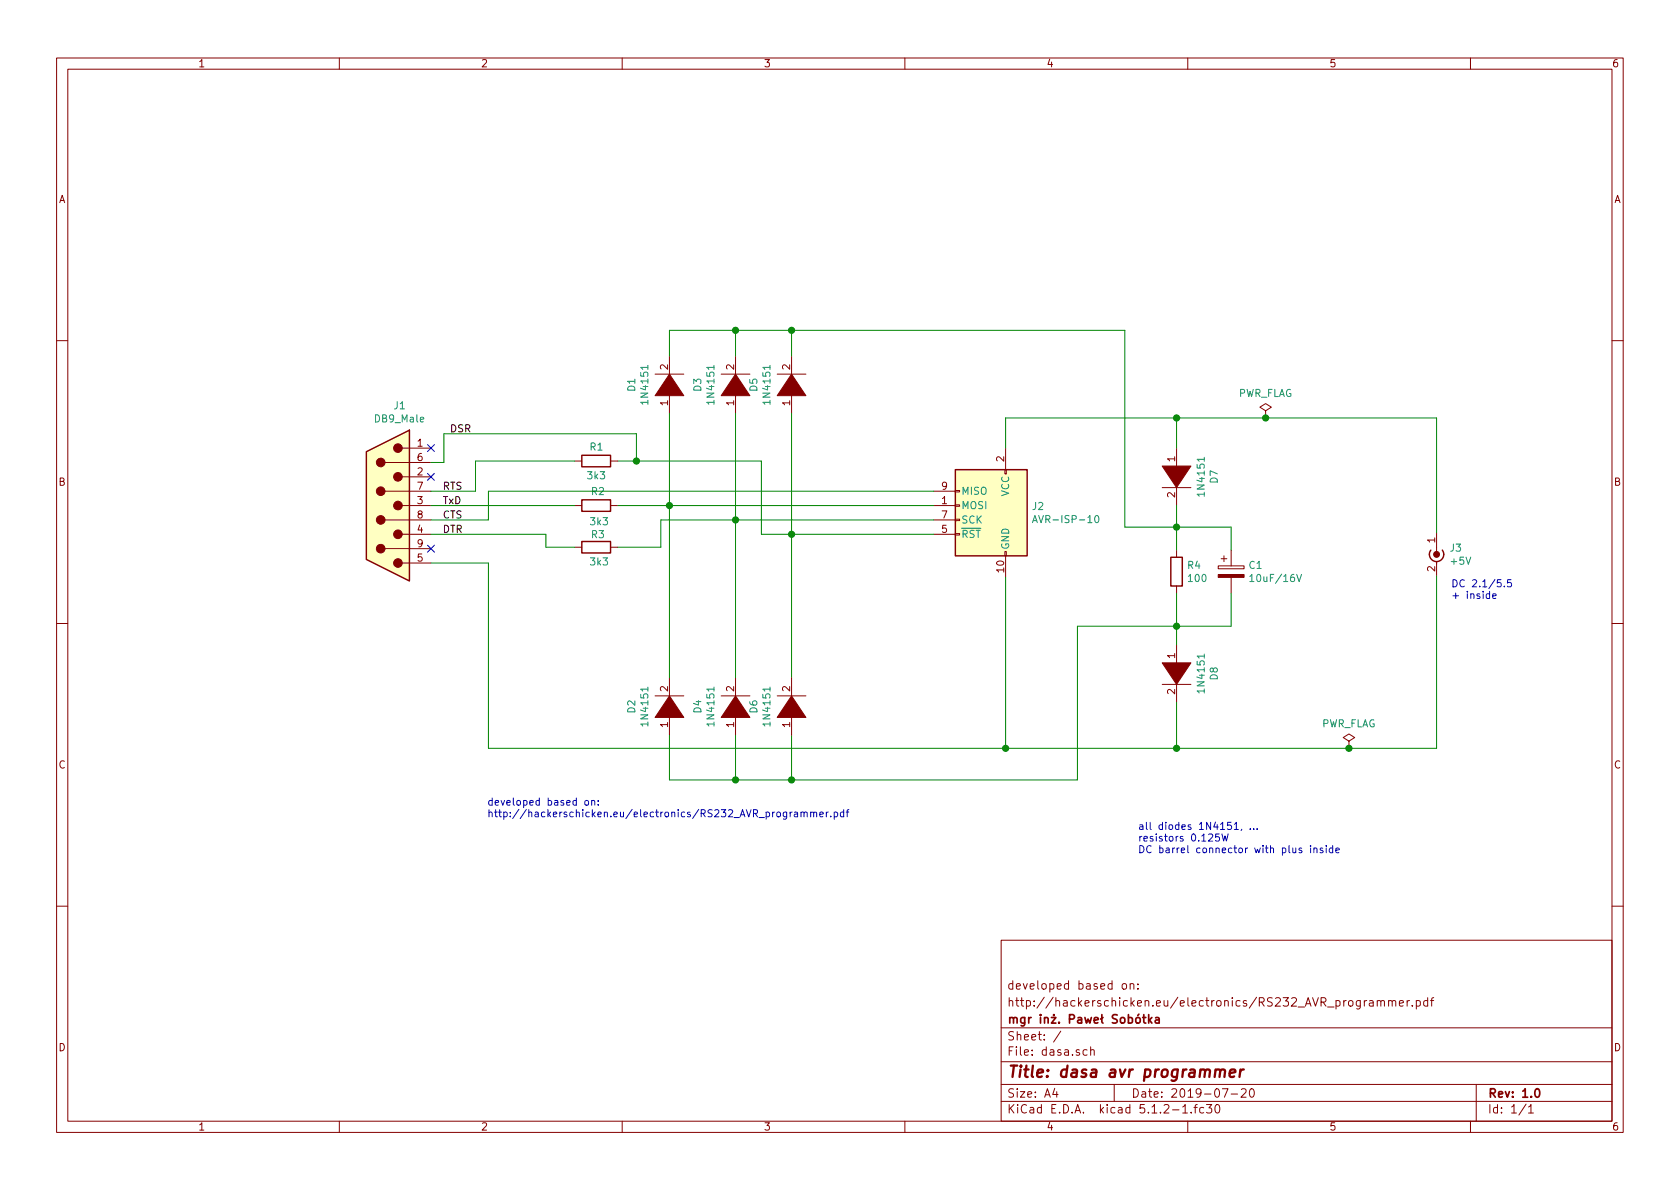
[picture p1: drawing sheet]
<svg xmlns="http://www.w3.org/2000/svg" width="297mm" height="210mm" viewBox="0 0 297 210" stroke-linecap="round" stroke-linejoin="round" font-family="sans-serif">
<g fill="none" stroke="#840000" stroke-width=".18">
<path d="M10 10.3h277v189.9h-277zM12 12.2h273v186.1h-273zM60 10.3v1.9M110 10.3v1.9M160 10.3v1.9M210 10.3v1.9M260 10.3v1.9M10 60.2h2M71.1 79.2h5.1M115.8 66.2h5.1M118.4 63v3.8M118.4 69.3v3.8"/>
<path d="M127.5 66.2h5.1M130 63v3.8M130 69.3v3.8M137.4 66.2h5.1M140 63v3.8M140 69.3v3.8M177.8 79.2v3.9M208 79.2v3.9M223.8 72.6l1-.6-1-.6-1 .6 1 .6v1.3M223.8 73.9h.1M285 60.2h2M68.1 81.8h8.1"/>
<path d="M68.1 86.9h8.1M68.1 91.9h8.1M68.1 97h8.1M71.1 84.3h5.1M71.1 89.4h5.1M71.1 94.5h5.1M71.1 99.6h5.1M101.6 89.4h1.3M101.6 96.8h1.3M101.6 81.5h1.3M107.9 89.4h1.3M107.9 96.8h1.3"/>
<path d="M107.9 81.5h1.3M165.1 86.9h3.8M165.1 89.4h3.8M165.1 91.9h3.8M165.1 94.5h3.8M168.9 94.4h.8v.2h-.8zM168.9 91.8h.8v.3h-.8zM168.9 89.3h.8v.2h-.8zM168.9 86.7h.8v.3h-.8zM177.7 97.5h.2v.8h-.2zM177.7 83.1h.2v.7h-.2zM177.8 98.3v3.8"/>
<path d="M205.5 86.2h5.1M208 85.6v3.8M208 97.3v1.2M215.9 98.8h1M216.4 98.3v1M217.7 97.3v2.8M254 94.2v3.8M254 99.3v2.5M10 110.3h2M118.4 119.9v3.8M130 119.9v3.8M140 119.9v3.8"/>
<path d="M208 103.6v1.3M208 114v3.9M215.4 100.1h4.6v.5h-4.6zM217.7 102.1v2.8M285 110.3h2M115.8 123.1h5.1M118.4 126.2v3.8M127.5 123.1h5.1M130 126.2v3.8M137.4 123.1h5.1M140 126.2v3.8M205.5 121h5.1"/>
<path d="M208 120.4v3.8M238.5 131.1l1-.7-1-.6-1 .6 1 .7v1.2M238.5 132.3h.1M10 160.2h2M177 166.3h108v32h-108zM198.5 174.1l.2-.2 .4 .2 .1 .5-.1 .2-.4 .1-.2-.1zM199.8 174.1l.1-.1a.37 .37 0 0 1 .6 .1v.8M199.8 173.9v1M201.2 174.8v.1M201.2 174v.1M240.5 176.9v1.2l-.3 .3h-.3M240.5 177l-.4-.1-.3 .3 .1 .6h.6"/>
<path d="M241.2 176.9v1M241.7 176.9l-.5 .3M242.1 177h.6l.1 .9M242.8 177.3l-.5 .1-.2 .2v.2l.2 .1 .5-.1M243.5 177.1l.2-.2 .4 .1v.9M243.5 176.9v1M244.1 177.1a.34 .34 0 0 1 .4-.2 .34 .34 0 0 1 .3 .2v.8M245.5 177.1l.1-.1a.37 .37 0 0 1 .6 .1v.8M245.5 176.9v1M246.2 177.1l.2-.2 .3 .1 .1 .9M247.4 177.4l.7-.1v-.3l-.5-.1-.2 .2 .1 .7h.6M248.8 176.9v1"/>
<path d="M249.2 176.9l-.3 .1-.1 .2M249.7 177.8v.1M250.4 177l.5-.1 .2 .3v.6l-.2 .1-.5-.1M250.4 176.9v1.5M252.4 177l-.4-.1-.3 .3 .1 .6 .2 .1 .4-.1M252.4 176.4v1.5M252.9 176.9h.6M253.5 176.4l-.4 .3v1.2M285 160.2h2M60 198.3v1.9M110 198.3v1.9M160 198.3v1.9"/>
<path d="M177 194.8h108M177 191.8h108M177 187.8h108M177 181.8h108M186.5 192.5l-.4 1h1M186.8 193v1M187.6 182.3l-1.3 2M192.2 185.7l-.4-.1-.3 .3 .1 .6h.6M192.8 185.7l.3-.1 .3 .1 .1 .9M192.8 185.1v1.5M197 191.8v3M209.1 195.8l.4-.5v1.5"/>
<path d="M209.1 196.8h.9M210 198.3v1.9M210.6 196.7v.1M211.1 195.8h.6M211.7 195.3l-.4 .2v1.3M212.8 195.9l-.4-.1-.3 .3 .1 .6 .2 .1 .4-.1M213.3 195.3h.9l-.5 .6 .5 .1v.7l-.2 .1-.7-.1M215 195.4l.3-.1a.94 .94 0 0 1 0 1.5 .8 .8 0 0 1-.6-.6 .8 .8 0 0 1 .3-.8zM216.1 192.5h1l-.6 1.5M217.7 193.5h1.1M219.5 192.7l.2-.2h.3l.3 .2v.3v.2l-.9 .8h.9M221.1 192.6l.2-.1a.8 .8 0 0 1 .5 .8 .8 .8 0 0 1-.5 .7 1 1 0 0 1-.2-1.4z"/>
<path d="M260 198.3v1.9M261 191.8v6.5M269.8 195.2l-1.2 2M270.3 195.8l.4-.5v1.5M270.3 196.8h.8"/>
</g>
<path d="M201.4 179.3l-.2 .3M202 179.9h.6M202.2 179.4v1.3l.4 .2M203.1 179.4v1.5M203.7 179.9l-.6 .6M200.9 180.1l.2-.2 .4 .2v.7l-.2 .1-.4-.1zM203.2 180.4l.5 .5M204.3 180h.6l.1 .9M205 180.3l-.6 .1a.29 .29 0 0 0-.2 .2 .29 .29 0 0 0 .2 .3l.6-.1M271.5 192.7l.2-.2a.81 .81 0 0 1 .6 .6 .81 .81 0 0 1-.3 .8l-.1 .1a.79 .79 0 0 1-.4-1.3z" fill="none" stroke="#840000" stroke-width=".3"/>
<path d="M214.9 189.3a.5 .5 0 0 1 .8 .1l-.1 1M215.7 189.4a.47 .47 0 0 1 .5-.3 .47 .47 0 0 1 .4 .3l-.1 1M217.4 189.8l1-.2v-.4l-.6-.1-.3 .3-.1 .9 .2 .1 .6-.1M219.3 189.1l-.1 1.3M219.9 189.1a.55 .55 0 0 0-.6 .4" fill="none" stroke="#840000" stroke-width=".41"/>
<g fill="#ffffc2" stroke="#ffffc2" stroke-width=".18">
<path d="M64.8 79.9l7.6-3.8v26.6l-7.6-3.8z"/>
<path d="M168.9 83.1h12.7v15.2h-12.7z"/>
</g>
<path d="M64.8 79.9l7.6-3.8v26.6l-7.6-3.8zM102.9 95.8h5v2h-5zM102.9 88.4h5v2h-5zM102.9 80.5h5v2h-5zM168.9 83.1h12.7v15.2h-12.7zM207 98.5h2v5.1h-2zM253 97.3a1.27 1.27 0 0 0 .1 1.7 1.27 1.27 0 0 0 1.8 0 1.27 1.27 0 0 0 .1-1.7" fill="none" stroke="#840000" stroke-width=".25"/>
<g fill="#840000" stroke="#840000" stroke-width=".18">
<path d="M205.5 82.4h5.1l-2.6 3.8z"/>
<path d="M205.5 117.2h5.1l-2.6 3.8z"/>
<path d="M118.4 66.2l2.5 3.8h-5.1z"/>
<path d="M130 66.2l2.6 3.8h-5.1z"/>
<path d="M140 66.2l2.5 3.8h-5.1z"/>
<path d="M130 123.1l2.6 3.8h-5.1z"/>
<path d="M118.4 123.1l2.5 3.8h-5.1z"/>
<path d="M215.4 101.6h4.6v.5h-4.6z"/>
<path d="M140 123.1l2.5 3.8h-5.1z"/>
<circle cx="70.4" cy="79.2" r=".76"/>
<circle cx="70.4" cy="84.3" r=".76"/>
<circle cx="70.4" cy="89.4" r=".76"/>
<circle cx="70.4" cy="94.5" r=".76"/>
<circle cx="70.4" cy="99.6" r=".76"/>
<circle cx="67.3" cy="81.8" r=".76"/>
<circle cx="67.3" cy="86.9" r=".76"/>
<circle cx="67.3" cy="91.9" r=".76"/>
<circle cx="67.3" cy="97" r=".76"/>
</g>
<g fill="none" stroke="#008484" stroke-width=".18">
<path d="M114.6 64.6v.7M126.2 64.6v.7M136.1 64.6v.7M182.5 92.4l.5-1.2 .4 1.2M182.7 92.1h.6M193.7 91.3l.2-.1a.67 .67 0 0 1 .4 .6 .67 .67 0 0 1-.4 .6l-.4-.5zM212.9 80.9v.7M212.9 115.7v.7M221 101.9l.3-.3v1.2M221 102.8h.7M229.3 101.6l.4 1.2 .4-1.2M114.6 121.5v.7"/>
<path d="M126.2 121.5v.7M136.1 121.5v.7"/>
</g>
<g fill="none" stroke="#008400" stroke-width=".18">
<path d="M130 58.4v4.6M140 58.4v4.6M118.4 63v-4.6h80.5v34.8h18.8v4.1M118.4 73.1v46.8M130 73.1v46.8M140 73.1v46.8M177.8 79.2v-5.3h76.2v20.3M208 73.9v5.3M76.2 89.4h25.4M76.2 94.5h20.3v2.3h5.1M76.2 99.6h10.2v32.7h167.6v-30.5M101.6 81.5h-17.5v5.4h-7.9"/>
<path d="M109.2 89.4h55.9M109.2 81.5h25.4v13h30.5M112.5 81.5v-4.8h-34v5.1h-2.3M165.1 86.9h-78.7v5h-10.2M165.1 91.9h-48.3v4.9h-7.6M208 89.4v7.9M177.8 102.1v30.2M208 104.9v9.1M217.7 104.9v5.8h-27.2v27.2h-72.1v-7.9M130 130v7.9M140 130v7.9M208 124.2v8.1"/>
</g>
<g fill="#008400" stroke="#008400" stroke-width=".25">
<circle cx="118.4" cy="89.4" r=".51"/>
<circle cx="130" cy="91.9" r=".51"/>
<circle cx="140" cy="94.5" r=".51"/>
<circle cx="112.5" cy="81.5" r=".51"/>
<circle cx="177.8" cy="132.3" r=".51"/>
<circle cx="208" cy="132.3" r=".51"/>
<circle cx="208" cy="73.9" r=".51"/>
<circle cx="208" cy="93.2" r=".51"/>
<circle cx="130" cy="58.4" r=".51"/>
<circle cx="140" cy="58.4" r=".51"/>
<circle cx="130" cy="137.9" r=".51"/>
<circle cx="140" cy="137.9" r=".51"/>
<circle cx="223.8" cy="73.9" r=".51"/>
<circle cx="238.5" cy="132.3" r=".51"/>
<circle cx="208" cy="110.7" r=".51"/>
</g>
<path d="M75.6 78.6l1.2 1.3M76.8 78.6l-1.2 1.3M75.6 96.4l1.2 1.2M75.6 83.7l1.2 1.2M76.8 96.4l-1.2 1.2M76.8 83.7l-1.2 1.2" fill="none" stroke="#000084" stroke-width=".18"/>
<circle cx="254" cy="98" r=".51" fill="#840000" stroke="#840000" stroke-width=".2"/>
<g fill="none" stroke="#0000c2" stroke-width=".18">
<path d="M263.4 105h-.4l-.2 .2 .1 .6h.5M263.4 104.6v1.2M263.9 105.4l.6-.1v-.3h-.4l-.2 .2 .1 .6h.5M266 103.7v.1M267.2 102.5h-.6l-.1 .6 .5-.1 .3 .2v.4l-.3 .2-.5-.1M103.5 141.7l.2-.2 .3 .1 .1 .2-.1 .5-.3 .1-.2-.1zM104.6 141.7l.2-.2 .3 .1 .1 .8M104.6 141.5v.9M105.8 142.3v.1M105.8 141.6v.1M139.1 143.6v1l-.3 .3-.3-.1M139.1 143.7l-.4-.1-.2 .2 .1 .6h.5"/>
<path d="M139.7 143.6v.8M140.1 143.6l-.3 .1-.1 .1M140.5 143.7h.5v.7M141 143.9l-.4 .1-.2 .1 .2 .3h.4M141.6 143.7l.2-.1 .3 .1 .1 .7M141.6 143.6v.8M142.2 143.8l.1-.2 .3 .1 .1 .7M143.3 143.7l.2-.1 .3 .1 .1 .7M143.3 143.6v.8M143.9 143.8l.1-.2 .3 .1 .1 .7M145 144l.6-.1-.1-.2-.4-.1-.1 .2v.6h.5M146.1 143.6v.8"/>
<path d="M146.5 143.6l-.4 .2M146.9 144.3v.1M147.5 143.7l.4-.1 .2 .2-.1 .6h-.5M147.5 143.6v1.3M149.2 143.7l-.4-.1-.2 .2 .1 .6h.5M149.2 143.2v1.2M149.6 143.6h.5M150.1 143.2l-.3 .2v1M215.6 147.5h-.6l-.1 .6 .2-.2 .5 .2v.5l-.2 .1-.5-.1M216.1 147.5l.3 1.2 .2-.9 .2 .9 .3-1.2M218.2 145.8l.4-.4v1.3M218.2 146.7h.7"/>
<path d="M219.6 146.6l-.2 .3M221.1 146.6v.1M221.7 146.6v.1M222.3 146.6v.1M230.1 150h-.3l-.1 .1v.2l.4 .1v.3h-.4M231.7 149.5v.2M231.7 150v.8M232.3 150.1l.2-.1h.3l.1 .8M232.3 150v.8M233.9 150h-.3l-.2 .1 .1 .2 .4 .1v.3h-.5M234.5 149.5v.2M234.5 150v.8"/>
<path d="M235.6 150h-.3l-.3 .2 .2 .5h.4M235.6 149.5v1.3M236.2 150.4l.6-.1-.1-.3h-.3l-.2 .1v.6h.5"/>
</g>
<text font-size="2.8" fill="#840000" x="178" y="190.5">Title: dasa avr programmer</text>
<g font-size="2.1" fill="#840000">
<text x="178" y="178">http://hackerschicken.eu/electronics/RS232_AVR_programmer.pdf</text>
<text x="178" y="175">developed based on:</text>
<text x="178" y="184">Sheet: /</text>
<text x="178" y="181">mgr in. Pawe Sobótka</text>
<text x="178" y="186.7">File: dasa.sch</text>
<text x="178" y="196.9">KiCad E.D.A. kicad 5.1.2-1.fc30</text>
<text x="178" y="194.1">Size: A4</text>
<text x="200" y="194.1">Date: 2019-07-20</text>
<text x="263" y="194.1">Rev: 1.0</text>
<text x="263" y="196.9">Id: 1/1</text>
</g>
<g font-size="1.8" fill="#840000">
<text x="35" y="11.9">1</text>
<text x="85" y="11.9">2</text>
<text x="135" y="11.9">3</text>
<text x="185" y="11.9">4</text>
<text x="235" y="11.9">5</text>
<text x="285" y="11.9">6</text>
<text x="10.4" y="35.9">A</text>
<text x="285.4" y="35.9">A</text>
<text x="118.1" y="65.4" transform="rotate(-90 118.1 65.4)">2</text>
<text x="129.8" y="65.4" transform="rotate(-90 129.8 65.4)">2</text>
<text x="139.7" y="65.4" transform="rotate(-90 139.7 65.4)">2</text>
<text x="118.1" y="71.7" transform="rotate(-90 118.1 71.7)">1</text>
<text x="129.8" y="71.7" transform="rotate(-90 129.8 71.7)">1</text>
<text x="139.7" y="71.7" transform="rotate(-90 139.7 71.7)">1</text>
<text x="73.8" y="79">1</text>
<text x="73.8" y="81.5">6</text>
<text x="177.5" y="81.6" transform="rotate(-90 177.5 81.6)">2</text>
<text x="207.8" y="81.6" transform="rotate(-90 207.8 81.6)">1</text>
<text x="10.4" y="85.9">B</text>
<text x="73.8" y="84.1">2</text>
<text x="73.8" y="89.1">3</text>
<text x="73.8" y="86.6">7</text>
<text x="166.5" y="89.1">1</text>
<text x="166.5" y="86.6">9</text>
<text x="207.8" y="88" transform="rotate(-90 207.8 88)">2</text>
<text x="285.4" y="85.9">B</text>
<text x="73.8" y="94.2">4</text>
<text x="73.8" y="91.7">8</text>
<text x="166.5" y="94.2">5</text>
<text x="166.5" y="91.7">7</text>
<text x="253.7" y="96" transform="rotate(-90 253.7 96)">1</text>
<text x="73.8" y="99.3">5</text>
<text x="73.8" y="96.8">9</text>
<text x="177.5" y="101.2" transform="rotate(-90 177.5 101.2)">10</text>
<text x="253.7" y="101.1" transform="rotate(-90 253.7 101.1)">2</text>
<text x="207.8" y="116.4" transform="rotate(-90 207.8 116.4)">1</text>
<text x="118.1" y="122.3" transform="rotate(-90 118.1 122.3)">2</text>
<text x="129.8" y="122.3" transform="rotate(-90 129.8 122.3)">2</text>
<text x="139.7" y="122.3" transform="rotate(-90 139.7 122.3)">2</text>
<text x="207.8" y="122.8" transform="rotate(-90 207.8 122.8)">2</text>
<text x="118.1" y="128.6" transform="rotate(-90 118.1 128.6)">1</text>
<text x="129.8" y="128.6" transform="rotate(-90 129.8 128.6)">1</text>
<text x="139.7" y="128.6" transform="rotate(-90 139.7 128.6)">1</text>
<text x="10.4" y="135.9">C</text>
<text x="285.4" y="135.9">C</text>
<text x="10.4" y="185.9">D</text>
<text x="285.4" y="185.9">D</text>
<text x="35" y="199.9">1</text>
<text x="85" y="199.9">2</text>
<text x="135" y="199.9">3</text>
<text x="185" y="199.9">4</text>
<text x="235" y="199.9">5</text>
<text x="285" y="199.9">6</text>
</g>
<g font-size="1.8" fill="#008484">
<text x="112.3" y="69.2" transform="rotate(-90 112.3 69.2)">D1</text>
<text x="114.6" y="71.2" transform="rotate(-90 114.6 71.2)">1N4151</text>
<text x="124" y="69.2" transform="rotate(-90 124 69.2)">D3</text>
<text x="126.3" y="71.2" transform="rotate(-90 126.3 71.2)">1N4151</text>
<text x="133.9" y="69.2" transform="rotate(-90 133.9 69.2)">D5</text>
<text x="136.2" y="71.2" transform="rotate(-90 136.2 71.2)">1N4151</text>
<text x="218.8" y="70.2">PWR_FLAG</text>
<text x="66.4" y="74.7">DB9_Male</text>
<text x="69.7" y="72.4">J1</text>
<text x="104.3" y="79.7">R1</text>
<text x="104" y="84.8">3k3</text>
<text x="104.6" y="87.5">R2</text>
<text x="169.9" y="87.5">MISO</text>
<text x="178.4" y="87.8" transform="rotate(-90 178.4 87.8)">VCC</text>
<text x="213" y="87.4" transform="rotate(-90 213 87.4)">1N4151</text>
<text x="215.3" y="85.4" transform="rotate(-90 215.3 85.4)">D7</text>
<text x="104.5" y="92.9">3k3</text>
<text x="104.6" y="95.2">R3</text>
<text x="169.9" y="90">MOSI</text>
<text x="169.9" y="95.1">RST</text>
<text x="169.9" y="92.6">SCK</text>
<text x="182.6" y="90.2">J2</text>
<text x="183.6" y="92.5">AVR-ISP-10</text>
<text x="104.5" y="100">3k3</text>
<text x="178.4" y="97.3" transform="rotate(-90 178.4 97.3)">GND</text>
<text x="210" y="100.6">R4</text>
<text x="220.9" y="100.6">C1</text>
<text x="256.4" y="97.6">J3</text>
<text x="256.6" y="99.9">+5V</text>
<text x="210.2" y="102.9">100</text>
<text x="221.6" y="102.9">10uF/16V</text>
<text x="213" y="122.2" transform="rotate(-90 213 122.2)">1N4151</text>
<text x="215.3" y="120.2" transform="rotate(-90 215.3 120.2)">D8</text>
<text x="112.3" y="126.1" transform="rotate(-90 112.3 126.1)">D2</text>
<text x="114.6" y="128.1" transform="rotate(-90 114.6 128.1)">1N4151</text>
<text x="124" y="126.1" transform="rotate(-90 124 126.1)">D4</text>
<text x="126.3" y="128.1" transform="rotate(-90 126.3 128.1)">1N4151</text>
<text x="133.9" y="126.1" transform="rotate(-90 133.9 126.1)">D6</text>
<text x="136.2" y="128.1" transform="rotate(-90 136.2 128.1)">1N4151</text>
<text x="233.6" y="128.6">PWR_FLAG</text>
</g>
<g font-size="1.8">
<text x="79.5" y="76.4">DSR</text>
<text x="78.2" y="89.1">TxD</text>
<text x="78.2" y="86.6">RTS</text>
<text x="78.2" y="94.2">DTR</text>
<text x="78.2" y="91.7">CTS</text>
</g>
<g font-size="1.8" fill="#0000c2">
<text x="256.5" y="103.9">DC 2.1/5.5</text>
<text x="256.5" y="105.9">+ inside</text>
<text x="86.1" y="142.5">developed based on:</text>
<text x="86.1" y="144.5">http://hackerschicken.eu/electronics/RS232_AVR_programmer.pdf</text>
<text x="201.2" y="146.8">all diodes 1N4151, ...</text>
<text x="201.2" y="148.8">resistors 0.125W</text>
<text x="201.2" y="150.9">DC barrel connector with plus inside</text>
</g>
</svg>
